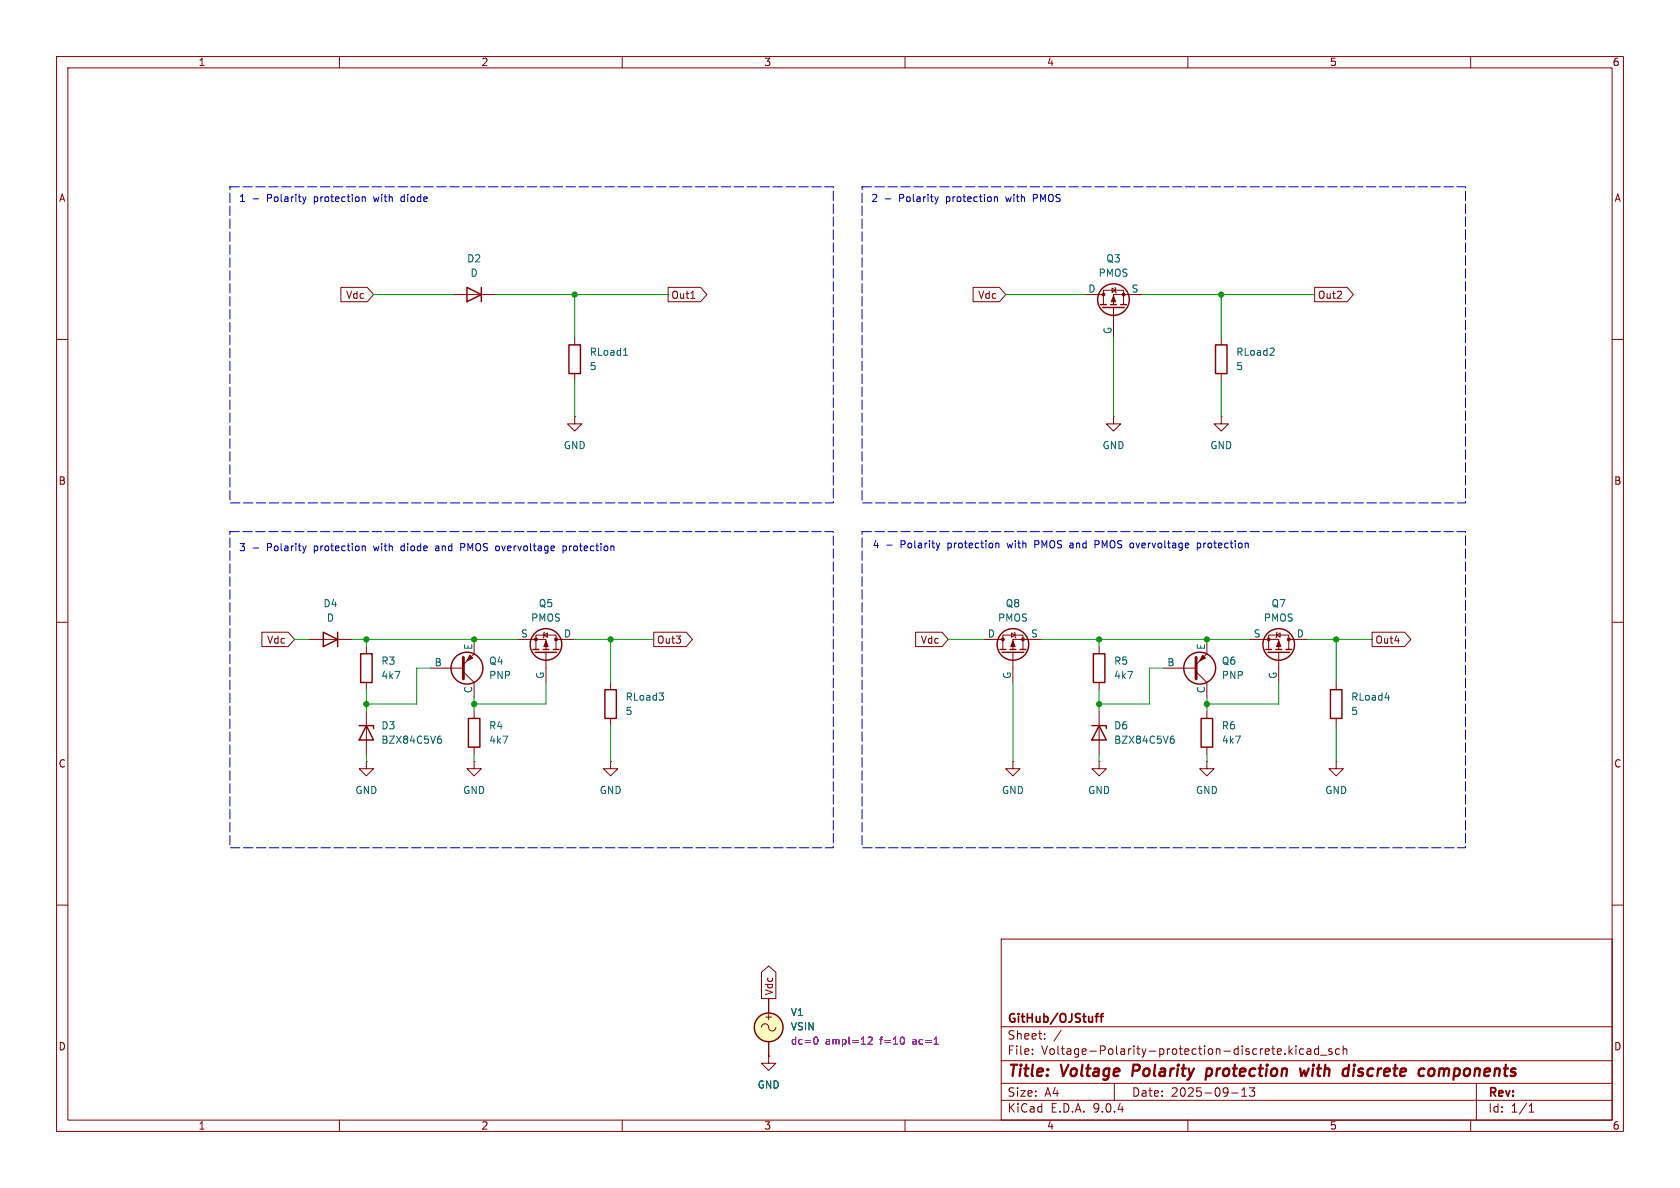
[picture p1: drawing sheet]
<svg xmlns="http://www.w3.org/2000/svg" width="297mm" height="210mm" viewBox="0 0 297 210" stroke-linecap="round" stroke-linejoin="round" font-family="sans-serif">
<g fill="none" stroke="#840000" stroke-width=".18">
<path d="M10 10h277v190h-277zM12 12h273v186h-273zM60 10v2M110 10v2M160 10v2M210 10v2M260 10v2M60.3 50.8h4.6l1.1 1.3-1.1 1.2h-4.6zM80 52.1h7.6M101.6 59.7v1.3M118.1 50.8h5.8l1.1 1.3-1.1 1.2h-5.8zM122.1 52.7h.8"/>
<path d="M172 50.8h4.7l1.1 1.3-1.1 1.2h-4.7zM191.8 52.1h3.3M195.1 53.8v-2.5h3.5v2.5M196.6 50.9l.6 .4-.6 .4zM196.8 54.4v5.3M197.1 50.8l.1 .1v.8l.2 .1M201.9 52.1h-5.1v1.7M215.9 59.7v1.3M232.4 50.8h5.8l1.1 1.3-1.1 1.2h-5.8zM10 60h2M101.6 73.7v1.2h1.3l-1.3 1.3-1.3-1.3h1.3M101.6 73.7h.1"/>
<path d="M101.6 66v1.3M196.8 73.7v1.2h1.3l-1.3 1.3-1.2-1.3h1.2M196.8 73.7h.1M215.9 73.7v1.2h1.3l-1.3 1.3-1.3-1.3h1.3M215.9 73.7h.1M215.9 66v1.3M285 60h2M10 110h2M46.3 111.8h4.7l1.1 1.2-1.1 1.3h-4.7zM54.6 113h7.6M64.8 114.3v1.3M76.2 118.1h5.7"/>
<path d="M81.9 118.7l1.9 2v2.5M83.8 113v2.6l-1.9 1.9M91.4 113h5.1v1.8M94.7 114.8v-2.5h3.6v2.5M96.1 112.3l.7-.4v.7zM96.3 111.8l-.2 .1v.7l-.1 .2M96.5 115.3v5.4M98.3 113h3.3M115.6 111.8h5.7l1.1 1.2-1.1 1.3h-5.7zM161.9 111.8h4.6l1.1 1.2-1.1 1.3h-4.6zM174 113h3.3M177.3 114.8v-2.5h3.5v2.5"/>
<path d="M178.8 111.9l.7 .4-.7 .3zM179.1 115.3v5.4M179.3 111.8l.2 .1v.7l.1 .2M184.1 113h-5v1.8M194.3 114.3v1.3M205.7 118.1h5.8M211.5 118.7l1.9 2v2.5M213.4 113v2.6l-1.9 1.9M221 113h5.1v1.8M224.3 114.8v-2.5h3.5v2.5M225.7 112.3l.6-.4v.7zM225.8 111.8l-.1 .1v.7l-.1 .2"/>
<path d="M226.1 115.3v5.4M227.8 113h3.3M242.6 111.8h5.7l1.1 1.2-1.1 1.3h-5.7zM285 110h2M64.8 134.6v1.3h1.2l-1.2 1.3-1.3-1.3h1.3M64.8 134.6h.1M64.8 120.7v1.2M64.8 125.7v7.7M83.8 134.6v1.3h1.3l-1.3 1.3-1.3-1.3h1.3M83.8 134.6h.1M83.8 125.7v1.3M83.8 132.1v1.3"/>
<path d="M107.9 134.6v1.3h1.3l-1.3 1.3-1.2-1.3h1.2M107.9 134.6h.1M107.9 120.7v1.2M107.9 127v1.3M179.1 134.6v1.3h1.2l-1.2 1.3-1.3-1.3h1.3M179.1 134.6h.1M194.3 134.6v1.3h1.3l-1.3 1.3-1.3-1.3h1.3M194.3 134.6h.1M194.3 120.7v1.2M194.3 125.7v7.7M213.4 134.6v1.3h1.2l-1.2 1.3-1.3-1.3h1.3M213.4 134.6h.1"/>
<path d="M213.4 125.7v1.3M213.4 132.1v1.3M236.2 134.6v1.3h1.3l-1.3 1.3-1.3-1.3h1.3M236.2 134.6h.1M236.2 120.7v1.2M236.2 127v1.3M10 160h2M134.6 171.9l1.3-1.1 1.3 1.1v4.6h-2.6zM135.9 176.5v2.6M177 166h108v32h-108zM285 160h2M60 198v2"/>
<path d="M110 198v2M134.6 181.6a.67 .67 0 0 1 .8-.6 .67 .67 0 0 1 .5 .8 .64 .64 0 0 0 .7 .4 .64 .64 0 0 0 .6-.6M135.9 186.7v1.3h1.3l-1.3 1.2-1.3-1.2h1.3M135.9 186.7h.1M135.9 184.2v2.5M160 198v2M177 194.5h108M177 191.5h108M177 187.5h108M177 181.5h108M182.5 186.3v.1M182.5 185.5v.1"/>
<path d="M184.7 183.6v.1M184.7 182.8v.1M187.6 182.1l-1.3 2M197 191.5v3M210 198v2M217.7 193.2h1.2M219.5 193.8h.9M219.5 192.7l.5-.4v1.5M221.8 192.3l-.5 .6 .4 .1v.7l-.2 .1h-.4l-.2-.1M227.2 186.3v.1M227.9 184.9v1.5M228 185.8l.5 .6"/>
<path d="M228.5 185.4l-.6 .6M229.1 184.9v.1M229.1 185.4v1M230.5 185.5l-.5-.1-.3 .3v.4l.2 .2h.6M231.1 185.5h.6v.9M231.7 185.8h-.5a.29 .29 0 0 0-.2 .3 .29 .29 0 0 0 .2 .3l.5-.1M233.1 185.5l-.4-.1-.3 .3v.4l.1 .2h.6M233.1 184.9v1.5M233.5 186.5h1.1M235.5 185.5l-.4-.1-.2 .2 .1 .2 .5 .2v.3h-.6M236.8 185.5l-.4-.1-.3 .3v.4l.1 .2h.6M237.5 185.5l.2-.1 .3 .1 .1 .9"/>
<path d="M237.5 184.9v1.5M260 198v2M261 191.5v6.5M270.3 196.6h.9M270.3 195.5l.4-.4v1.5"/>
</g>
<path d="M200.4 188.2l-.2 2M213.2 190.1l.2 .1 .6-.1M213.4 189l.2-.1 .5 .1M213.4 188.9l-.3 2M229.8 188.9l.3 1.3 .5-.9 .2 .9 .6-1.3M239.4 188.9l-.2 1.3M239.5 188.2l-.1 .2M239.5 188.2l-.2 .1 .1 .1M239.5 188.2v.1l-.1 .1M252.7 189.1a.52 .52 0 0 1 .5-.2 .52 .52 0 0 1 .4 .4l-.1 .5a.55 .55 0 0 1-.5 .4 .55 .55 0 0 1-.5-.4z" fill="none" stroke="#840000" stroke-width=".4"/>
<path d="M193.6 179.7h.6M194.2 179.2l-.4 .2v1.3M194.5 179.7h.6M195.1 179.2l-.4 .2v1.3" fill="none" stroke="#840000" stroke-width=".3"/>
<g fill="none" stroke="#840000" stroke-width=".25">
<path d="M82.5 50.8l2.6 1.3-2.6 1.2zM85.1 50.8v2.5M194.6 53.8h1M194.9 54.4h3.9M196.3 53.8h1.1M198.1 53.8h1M100.6 61h2v5h-2zM214.9 61h2v5h-2zM57.1 111.8l2.6 1.2-2.6 1.3zM59.7 111.8v2.5M63.8 115.6h2v5.1h-2zM94.2 114.8h1"/>
<path d="M94.6 115.3h3.8M96 114.8h1M97.8 114.8h1M176.8 114.8h1M177.2 115.3h3.8M178.6 114.8h1M180.3 114.8h1.1M193.3 115.6h2v5.1h-2zM223.8 114.8h1M224.2 115.3h3.8M225.6 114.8h1M227.3 114.8h1"/>
<path d="M63.5 128.3h2.5v.5M64.8 128.3l1.2 2.5h-2.5zM82.8 127h2v5.1h-2zM106.9 121.9h2.1v5.1h-2.1zM193 128.3h2.6v.5M194.3 128.3l1.3 2.5h-2.6zM212.3 127h2.1v5.1h-2.1zM235.2 121.9h2v5.1h-2z"/>
<circle cx="196.8" cy="53" r="2.79"/>
<circle cx="82.5" cy="118.1" r="2.82"/>
<circle cx="96.5" cy="113.9" r="2.79"/>
<circle cx="179.1" cy="113.9" r="2.79"/>
<circle cx="212.1" cy="118.1" r="2.82"/>
<circle cx="226.1" cy="113.9" r="2.79"/>
<circle cx="135.9" cy="181.6" r="2.54"/>
</g>
<g fill="#840000" stroke="#840000" stroke-width=".18">
<path d="M96.5 113.3l.4 1h-.8z"/>
<path d="M179.1 113.3l.4 1h-.8z"/>
<path d="M226.1 113.3l.3 1h-.7z"/>
<path d="M212.6 115.8l.5 .5-1 .5z"/>
<path d="M196.8 52.3l.4 1h-.7z"/>
<path d="M83.1 115.8l.5 .5-1.1 .5z"/>
<circle cx="98.3" cy="113" r=".25"/>
<circle cx="94.7" cy="113" r=".25"/>
<circle cx="177.3" cy="113" r=".25"/>
<circle cx="180.8" cy="113" r=".25"/>
<circle cx="227.8" cy="113" r=".25"/>
<circle cx="224.3" cy="113" r=".25"/>
<circle cx="195.1" cy="52.1" r=".25"/>
<circle cx="198.6" cy="52.1" r=".25"/>
</g>
<path d="M110.2 62.8h.8M225.1 61.6l.2 .2-.1 .3-.7 .7h.8M77.6 130.6h.2l.3 .2-.1 .5-.4 .1M77.7 130.1h.2M116.5 122.5h.8l-.4 .5M117.2 123l.1 .2-.1 .5M207.1 130.6h.3l.2 .2-.1 .5-.4 .1M207.2 130.1h.3M244.9 123.3h.7" fill="none" stroke="#006464" stroke-width=".18"/>
<path d="M81.9 116.2v3.8M211.5 116.2v3.8" fill="none" stroke="#840000" stroke-width=".51"/>
<circle cx="135.9" cy="181.6" r="2.54" fill="#ffffc2" stroke="#ffffc2" stroke-width=".18"/>
<path d="M144 183.4l.2-.1a.68 .68 0 0 1 .4 .7 .68 .68 0 0 1-.4 .6l-.2-.1M153.5 183.5l.5-.2 .2 .4-.8 .9h.8M159.7 183.4l.2 .4-.2 .7M165.2 184.6h.7" fill="none" stroke="#840084" stroke-width=".18"/>
<g fill="none" stroke="#009600" stroke-width=".18">
<path d="M66 52.1h14M87.6 52.1h30.5M101.6 52.1v7.6M177.8 52.1h14M196.8 59.7v14M201.9 52.1h30.5M215.9 52.1v7.6M101.6 67.3v6.4M215.9 67.3v6.4M52.1 113h2.5M62.2 113h29.2M64.8 113v1.3"/>
<path d="M76.2 118.1h-2.5v6.4h-8.9M101.6 113h14M107.9 113v7.7M167.6 113h6.4M184.1 113h36.9M194.3 113v1.3M205.7 118.1h-2.5v6.4h-8.9M231.1 113h11.5M236.2 113v7.7M64.8 121.9v3.8M64.8 133.4v1.2M83.8 123.2v2.5"/>
<path d="M83.8 133.4v1.2M96.5 120.7v3.8h-12.7M107.9 128.3v6.3M179.1 120.7v13.9M194.3 121.9v3.8M194.3 133.4v1.2M213.4 123.2v2.5M213.4 133.4v1.2M226.1 120.7v3.8h-12.7M236.2 128.3v6.3"/>
</g>
<g fill="none" stroke="#0000c2" stroke-width=".18">
<path d="M44.7 35.2h1M53.5 34.8l.3 .8M53.8 35.6l-.1 .3M54.1 34.8l-.3 .8M64 34.9l.2-.1h.3l.1 .8M71 34.8l-.1 .2 .1 .6M156.5 35.2h1M165.3 34.8l.3 .8M165.6 35.6l-.1 .3M165.9 34.8l-.3 .8M175.8 34.9l.2-.1h.3v.8M182.7 35h.5"/>
<path d="M183.2 34.4h-.5v1.2M44.7 96.9h1M53.5 96.5l.3 .9M53.8 97.4l-.1 .3M54.1 96.5l-.3 .9M64 96.6l.2-.1 .3 .1 .1 .8M71 96.6l-.1 .2 .1 .5M77.4 96.5l-.4 .1M77.5 96.9h-.3l-.2 .2v.2l.5 .1M82.1 96.1h-.6v1.3M82.1 96.7l-.6 .1M99.5 96.6l.4-.1 .2 .3-.1 .5h-.5"/>
<path d="M99.5 96.5v1.3M156.8 96.4h.9M165.5 96l.3 .8M165.8 96.8l-.1 .4M166.1 96l-.3 .8M176 96.1l.2-.1 .3 .1 .1 .7M182.9 96.2h.5M183.4 95.6h-.5v1.2M194.2 95.6h-.6v1.2M194.2 96.2h-.6M211.7 96.1l.3-.1 .3 .2-.1 .6h-.5M211.7 96v1.3"/>
</g>
<path d="M40.6 33h106.7v55.9h-106.7zM152.4 33h106.7v55.9h-106.7zM40.6 94h106.7v55.9h-106.7zM152.4 94h106.7v55.9h-106.7z" fill="none" stroke="#0000c2" stroke-width=".18" stroke-dasharray="1.7 .6"/>
<g fill="#009600" stroke="#009600" stroke-width=".18">
<circle cx="83.8" cy="113" r=".46"/>
<circle cx="83.8" cy="124.5" r=".46"/>
<circle cx="107.9" cy="113" r=".46"/>
<circle cx="64.8" cy="124.5" r=".46"/>
<circle cx="64.8" cy="113" r=".46"/>
<circle cx="101.6" cy="52.1" r=".46"/>
<circle cx="213.4" cy="113" r=".46"/>
<circle cx="236.2" cy="113" r=".46"/>
<circle cx="213.4" cy="124.5" r=".46"/>
<circle cx="194.3" cy="113" r=".46"/>
<circle cx="194.3" cy="124.5" r=".46"/>
<circle cx="215.9" cy="52.1" r=".46"/>
</g>
<g font-size="2.8" fill="#840000">
<text x="178" y="190.9">Title:</text>
<text x="187.7" y="190.9">Voltage</text>
<text x="201" y="190.9">Polarity</text>
<text x="214.9" y="190.9">protection</text>
<text x="232.3" y="190.9">with</text>
<text x="240.7" y="190.9">discrete</text>
<text x="254.9" y="190.9">components</text>
</g>
<g font-size="2.1" fill="#840000">
<text x="178" y="184">Sheet:</text>
<text x="178" y="181.2">GitHub/OJStuff</text>
<text x="178" y="186.7">File:</text>
<text x="184.1" y="186.7">Voltage-Polarity-protection-discrete.kicad_sch</text>
<text x="178" y="196.9">KiCad</text>
<text x="178" y="194.1">Size:</text>
<text x="184.7" y="194.1">A4</text>
<text x="185.7" y="196.9">E.D.A.</text>
<text x="193.3" y="196.9">9.0.4</text>
<text x="200" y="194.1">Date:</text>
<text x="207" y="194.1">2025-09-13</text>
<text x="263" y="194.3">Rev:</text>
<text x="263" y="196.9">Id:</text>
<text x="267.1" y="196.9">1/1</text>
</g>
<g font-size="1.8" fill="#840000">
<text x="35" y="11.9">1</text>
<text x="85" y="11.9">2</text>
<text x="135" y="11.9">3</text>
<text x="185" y="11.9">4</text>
<text x="235" y="11.9">5</text>
<text x="285" y="11.9">6</text>
<text x="10.3" y="35.9">A</text>
<text x="285.3" y="35.9">A</text>
<text x="61.1" y="53">Vdc</text>
<text x="118.6" y="53">Out1</text>
<text x="172.8" y="53">Vdc</text>
<text x="232.9" y="53">Out2</text>
<text x="10.3" y="85.9">B</text>
<text x="285.3" y="85.9">B</text>
<text x="47.1" y="114">Vdc</text>
<text x="116" y="114">Out3</text>
<text x="162.7" y="114">Vdc</text>
<text x="243" y="114">Out4</text>
<text x="10.3" y="135.9">C</text>
<text x="285.3" y="135.9">C</text>
<text x="136.8" y="176.1" transform="rotate(-90 136.8 176.1)">Vdc</text>
<text x="10.3" y="185.9">D</text>
<text x="135" y="180.6">+</text>
<text x="285.3" y="185.9">D</text>
<text x="35" y="199.9">1</text>
<text x="85" y="199.9">2</text>
<text x="135" y="199.9">3</text>
<text x="185" y="199.9">4</text>
<text x="235" y="199.9">5</text>
<text x="285" y="199.9">6</text>
</g>
<g font-size="1.8" fill="#0000c2">
<text x="42.2" y="35.9">1</text>
<text x="47.3" y="35.9">Polarity</text>
<text x="55.8" y="35.9">protection</text>
<text x="66.6" y="35.9">with</text>
<text x="71.5" y="35.9">diode</text>
<text x="153.9" y="35.9">2</text>
<text x="159" y="35.9">Polarity</text>
<text x="167.5" y="35.9">protection</text>
<text x="178.3" y="35.9">with</text>
<text x="183.3" y="35.9">PMOS</text>
<text x="42.2" y="97.6">3</text>
<text x="47.3" y="97.6">Polarity</text>
<text x="55.8" y="97.6">protection</text>
<text x="66.6" y="97.6">with</text>
<text x="71.5" y="97.6">diode</text>
<text x="77.9" y="97.6">and</text>
<text x="82.5" y="97.6">PMOS overvoltage</text>
<text x="101" y="97.6">protection</text>
<text x="154.2" y="97.1">4</text>
<text x="159.3" y="97.1">Polarity</text>
<text x="167.8" y="97.1">protection</text>
<text x="178.6" y="97.1">with</text>
<text x="183.6" y="97.1">PMOS and</text>
<text x="194.6" y="97.1">PMOS overvoltage</text>
<text x="213.1" y="97.1">protection</text>
</g>
<g font-size="1.8" fill="#006464">
<text x="82.5" y="46.6">D2</text>
<text x="195.5" y="46.6">Q3</text>
<text x="83.1" y="49.1">D</text>
<text x="192.3" y="51.8">D</text>
<text x="194.1" y="49.1">PMOS</text>
<text x="200" y="51.8">S</text>
<text x="196.6" y="59.2" transform="rotate(-90 196.6 59.2)">G</text>
<text x="104.1" y="65.6">5</text>
<text x="104.1" y="63.1">RLoad1</text>
<text x="218.4" y="65.6">5</text>
<text x="218.4" y="63.1">RLoad2</text>
<text x="99.6" y="79.6">GND</text>
<text x="194.8" y="79.6">GND</text>
<text x="213.9" y="79.6">GND</text>
<text x="57.1" y="107.5">D4</text>
<text x="95.1" y="107.5">Q5</text>
<text x="177.7" y="107.5">Q8</text>
<text x="224.7" y="107.5">Q7</text>
<text x="57.7" y="110.1">D</text>
<text x="92" y="112.8">S</text>
<text x="93.8" y="110.1">PMOS</text>
<text x="99.6" y="112.8">D</text>
<text x="174.5" y="112.8">D</text>
<text x="176.3" y="110.1">PMOS</text>
<text x="182.2" y="112.8">S</text>
<text x="221.5" y="112.8">S</text>
<text x="223.3" y="110.1">PMOS</text>
<text x="229.1" y="112.8">D</text>
<text x="67.3" y="117.7">R3</text>
<text x="76.7" y="117.9">B</text>
<text x="83.6" y="115" transform="rotate(-90 83.6 115)">E</text>
<text x="86.4" y="117.7">Q4</text>
<text x="196.9" y="117.7">R5</text>
<text x="206.3" y="117.9">B</text>
<text x="213.1" y="115" transform="rotate(-90 213.1 115)">E</text>
<text x="215.9" y="117.7">Q6</text>
<text x="67.3" y="120.2">4k7</text>
<text x="83.6" y="122.7" transform="rotate(-90 83.6 122.7)">C</text>
<text x="86.4" y="120.2">PNP</text>
<text x="96.3" y="120.1" transform="rotate(-90 96.3 120.1)">G</text>
<text x="110.5" y="124.1">RLoad3</text>
<text x="178.8" y="120.1" transform="rotate(-90 178.8 120.1)">G</text>
<text x="196.9" y="120.2">4k7</text>
<text x="213.1" y="122.7" transform="rotate(-90 213.1 122.7)">C</text>
<text x="215.9" y="120.2">PNP</text>
<text x="225.8" y="120.1" transform="rotate(-90 225.8 120.1)">G</text>
<text x="238.8" y="124.1">RLoad4</text>
<text x="67.3" y="129.1">D3</text>
<text x="67.3" y="131.7">BZX84C5V6</text>
<text x="86.4" y="129.1">R4</text>
<text x="86.4" y="131.7">4k7</text>
<text x="110.5" y="126.6">5</text>
<text x="196.9" y="129.1">D6</text>
<text x="196.9" y="131.7">BZX84C5V6</text>
<text x="215.9" y="129.1">R6</text>
<text x="215.9" y="131.7">4k7</text>
<text x="238.8" y="126.6">5</text>
<text x="62.7" y="140.6">GND</text>
<text x="81.8" y="140.6">GND</text>
<text x="105.9" y="140.6">GND</text>
<text x="177" y="140.6">GND</text>
<text x="192.3" y="140.6">GND</text>
<text x="211.3" y="140.6">GND</text>
<text x="234.2" y="140.6">GND</text>
<text x="139.7" y="179.8">V1</text>
<text x="139.7" y="182.3">VSIN</text>
<text x="133.9" y="192.6">GND</text>
</g>
<g font-size="1.8" fill="#840084">
<text x="139.7" y="184.9">dc=0</text>
<text x="145.9" y="184.9">ampl=12</text>
<text x="155.7" y="184.9">f=10</text>
<text x="161.6" y="184.9">ac=1</text>
</g>
</svg>
